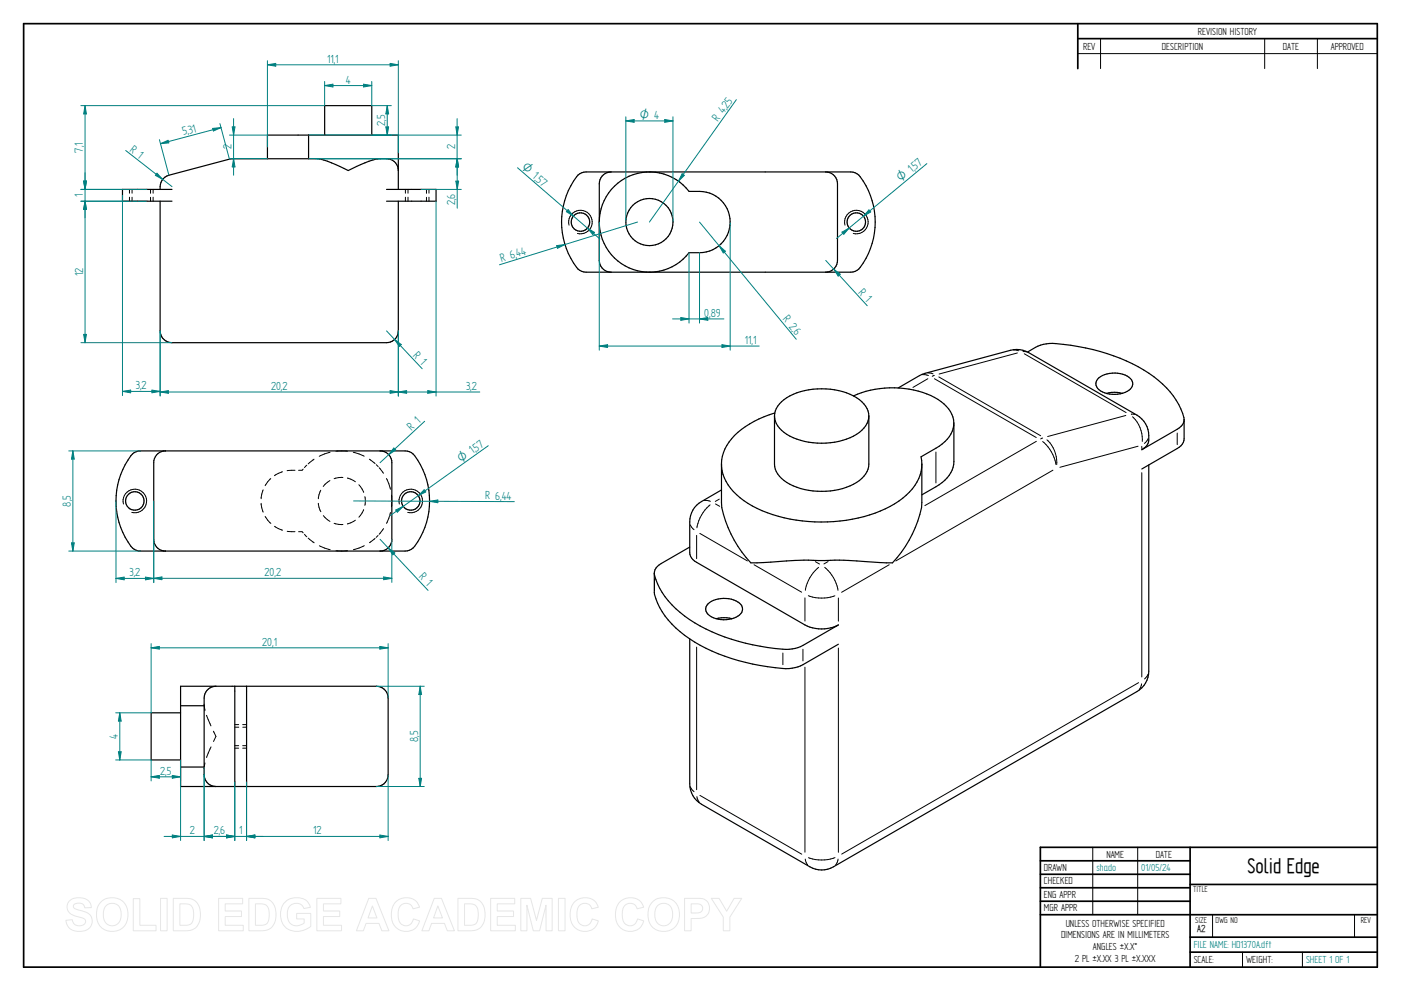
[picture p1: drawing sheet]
<svg xmlns="http://www.w3.org/2000/svg" width="594mm" height="420mm" viewBox="0 0 594 420" stroke-linecap="round" stroke-linejoin="round" font-family="sans-serif">
<g fill="none" stroke="#000" stroke-width=".72">
<path d="M10 10h574v400h-574zM457 10v19.1M457 16.4h127M504.6 359.2v50.8M584 359.2h-142.9v50.8M441.1 365h63.5M441.1 370.7h63.5M441.1 376.4h63.5M504.6 375h79.4M441.1 382.1h63.5M441.1 387.8h142.9M504.6 397.3h79.4"/>
<path d="M504.6 403.7h79.4"/>
</g>
<g fill="none" stroke="#000" stroke-width=".42">
<path d="M466.7 16.4v12.7M536.3 16.4v12.7M558.6 16.4v12.7M457 22.7h127M54.9 80.3v1.6M54.9 83.6v1.7M56 80.3v1.6M56 83.6v1.7M63.8 80.3v1.7M63.8 83.7v1.6M64.9 80.3v1.6M64.9 83.6v1.7"/>
<path d="M171.9 80.3v1.6M171.9 83.6v1.7M173 80.3v1.6M173 83.6v1.7M180.8 80.3v1.7M180.8 83.7v1.6M181.9 80.3v1.6M181.9 83.6v1.7M241.3 95.5a5 5 0 0 1 4.3-6.3 5 5 0 0 1 5.5 5.3 5 5 0 0 1-6.3 4.5M358.3 95.5a5 5 0 0 1 4.4-6.3 5 5 0 0 1 5.4 5.4 5 5 0 0 1-6.3 4.4M391.2 158.8l2.5 .4M393.4 158.1l2.2 .4"/>
<path d="M396.2 159.2l-.9 .4M398.1 159.8l43.2 24.9M429.7 148.3l2.2 .4M431.4 149.6l-33.2 9M433.8 149.1l1.5 .1M434.3 150l43.2 24.9M393.4 160.6l-6.3 3.7M396.2 160.6l43.2 24.9M477.4 176.1l-33.2 9M479.7 175.6l1.6 .1M480.2 176.7a13.1 13.1 0 0 1 4.2 10.5M125.1 199.4l-3.4 .2"/>
<path d="M128.6 198.9l-.5 .5h-1.5M130.1 197.2l-1 1M133.2 194.7l-2.5 2M139.9 191.8l-4.5 1.7M142.4 191.3h5M149.8 191.8l4.6 1.6M156.6 194.7l2.4 1.9M159.5 197l.9 .8M160.8 198.3l1.8 2.4M396.9 191.6v13.2M439.5 187.1l-47.3 27.3M442.1 185.7l-.8 .4"/>
<path d="M442.1 187.2a16.2 16.2 0 0 1 5.7 9.7M443.9 186.5a13 13 0 0 1 4.2 10.5M446.5 199.3l-66.6 38.5M482.6 189.2l-33.2 8.9M484.2 189.2v1M486.8 186l-1.5 2M499.2 183.6v4.9M52.4 213.7a5 5 0 0 1 4.4-6.2 5 5 0 0 1 5.4 5.4 5 5 0 0 1-6.3 4.4M110.7 213.4l.9 3.7M111.6 207.7l-.9 3.8M112.4 218.9l2.4 3M114.8 202.9l-2.4 3"/>
<path d="M119.8 200l-3.4 1.7M135 213.4l.2 1.6 .9 2M136 207.9l-1 3.6M137.1 218.6l2.8 2.5M139.9 203.8l-2.8 2.4M145.4 202.4l-3.7 .5M147.3 202.7l3.4 1.6M152.2 205.5l2 3.2M154.2 216.1l-2 3.2M154.7 210.6v3.6M163.9 202.9l1.7 4.5M165.6 217.3l-1.7 4.6"/>
<path d="M166 209.9v4.9M169.3 213.7a5 5 0 0 1 4.4-6.3 5 5 0 0 1 5.5 5.4 5 5 0 0 1-6.3 4.5M298.7 212.2l2.5 .4M301.1 214a16.5 16.5 0 0 0-5.6 9.8M303.4 213.7l1.8 1M305 211.6l-1.7 1M484.2 200.4v86.6M116.4 223.1l3.4 1.7M121.8 225.3l3.3 .1M126.6 225.4h1.5l.5 .5M129.1 226.5l1 1.1M130.7 228.1l2.5 2"/>
<path d="M135.4 231.4l4.6 1.6M141.7 221.9l3.7 .5M142.5 233.5h4.9M150.7 220.6l-3.4 1.5M154.5 231.4l-4.6 1.6M159 228.3l-2.3 1.8M160.3 227l-.8 .8M162.6 224.1l-1.8 2.4M292.7 222.5l1.6 2.1M295.4 227v9.9M296.7 226.1l20.2 11.7M319.7 239.4l20.2 11.7"/>
<path d="M345.7 238.1l1.8 1M351.1 238.1l-1.7 1M377.1 239.4l-20.2 11.7M277.5 245.5v4.9M341.3 253.5v9.8M342.8 252.6a16.4 16.4 0 0 0 11.2 0M347.1 240.5a16 16 0 0 0-5.6 9.8M349.7 240.5a16 16 0 0 1 5.6 9.8M355.5 253.5v9.9M295.4 274.4v60.4M332 276.9v4.9M340.5 275.3v4.9"/>
<path d="M355.5 274.7v86.7M86.6 298.5l.3 2.4M341.3 282.9v78.4M482.8 289.4l-125.9 72.7M484.1 289.9l-1 2.4M486.8 285.8l-1.5 2.1M86.9 300.9h.1M87.6 303.3l1.8 4.5M89.5 316.7l-1.9 4.4M90.5 310l1.1 2.2-1.1 2.2M99.6 316.1h1.6M99.6 307.2h1.6"/>
<path d="M99.6 317.2h1.6M99.6 308.3h1.7M102.9 316.1h1.7M102.9 307.2h1.7M102.9 317.2h1.7M102.9 308.3h1.7M86.9 323.5l-.3 2.4M292.7 333.6l1.6 2.1M295.5 337.7l1 2.4M296.8 337.2l43.2 25M463.4 359.2v28.6M482.4 359.2v28.6"/>
<path d="M341.5 364.2l.9 2.4M354.1 363.6a16.4 16.4 0 0 1-11.3 0M355.4 364.2l-1 2.4M514.2 387.9v9.4M574.4 387.9v9.4M526.9 403.7v6.3M552.3 403.7v6.3"/>
</g>
<g fill="none" stroke="#000" stroke-width=".51">
<path d="M130.8 57.3v10M137.7 57.3v-12.5h19.9v12.5M113.4 67.3v-10h55.5v23M168.9 72.3a4.9 4.9 0 0 0-5-5 23 23 0 0 0-12.7 3.3l-3.5 1.7a34.9 34.9 0 0 0-13.7-5h-35.4l-27 7a5.3 5.3 0 0 0-3.7 6M245.1 74.2a5.2 5.2 0 0 1 3.4-1.3h112.3a6 6 0 0 1 5.2 3.9 32.1 32.1 0 0 1-1.9 37.3 5 5 0 0 1-3.3 1.3h-112.3a6 6 0 0 1-5.3-3.9 32.1 32.1 0 0 1 1.9-37.3zM259.1 72.9a5 5 0 0 0-5 5v32.5a5 5 0 0 0 5 5M260.6 79a21.2 21.2 0 0 1 31.6 2.2 16.6 16.6 0 0 1 12.6 2.8 13 13 0 0 1 4.1 14.4 13 13 0 0 1-12.3 8.7h-4.4a21.2 21.2 0 0 1-31 2.9 21.2 21.2 0 0 1-.6-31zM350.1 72.9a5 5 0 0 1 5 5v32.5a5 5 0 0 1-5 5M67.9 85.3v55a5 5 0 0 0 5 5h91a5 5 0 0 0 5-5v-55M72.9 80.3h-21v5h21M163.9 80.3h21v5h-21M435.7 149.3a17.7 17.7 0 0 1 15.1-3.3 78.9 78.9 0 0 1 40.4 15.3 29.7 29.7 0 0 1 10.9 16.5"/>
<path d="M328.4 176.4a11.2 11.2 0 0 0 8 9.2 30.8 30.8 0 0 0 28-2.3l1.9-1.8a7.9 7.9 0 0 0 2.1-5.1M328.5 175.1a35 35 0 0 0-20.3 13.8 15.9 15.9 0 0 0 4.1 20.8 51.6 51.6 0 0 0 30.6 11.4 61.8 61.8 0 0 0 38.2-8.6 20 20 0 0 0 9.8-15.7M361.9 167.9a10.7 10.7 0 0 1 6.5 8.5M361.9 167.9a30.6 30.6 0 0 0-29.4 1.5l-2 1.8a7.9 7.9 0 0 0-2.1 5.2M361.9 167.9a40.7 40.7 0 0 1 35.8 1.4 11.7 11.7 0 0 1 6.5 12.3 14.4 14.4 0 0 1-7.3 8.4l-6.3 3.7 .3 3.1M368.4 176.4v20.4a11.2 11.2 0 0 1-7.9 9.2 30.7 30.7 0 0 1-28-2.2l-2-1.9a7.9 7.9 0 0 1-2.1-5.1v-20.4M380.8 164.5l9.1-5.2 2.4-1 36.2-9.8a10.3 10.3 0 0 1 7.7 1l45.9 26.5a10.3 10.3 0 0 1 4.3 12.8l-2.2 1.9 15-8.7 1.6-1.2a3.8 3.8 0 0 0 1.3-3M404.5 179.5v16.2a13 13 0 0 1-7.6 10.7l-6 3.4M466 160.2a11 11 0 0 1 13.8 .9 3.4 3.4 0 0 1-1.9 4.8 11.5 11.5 0 0 1-12.5-1.3l-.4-.6a3.1 3.1 0 0 1 1-3.8zM469.1 166.8l3.4-.5 3.4 .5M502.1 177.9l-.1 8.9-1.2 2.2-16.6 9.8M56.2 192.5a5 5 0 0 1 3.4-1.3h112.2a5.8 5.8 0 0 1 5.3 3.9 32.1 32.1 0 0 1-1.9 37.2 5 5 0 0 1-3.4 1.3h-112.2a5.9 5.9 0 0 1-5.3-3.9 32 32 0 0 1 1.9-37.2z"/>
<path d="M70.2 191.2a4.9 4.9 0 0 0-5 5v32.4a4.9 4.9 0 0 0 5 5M161.2 191.2a4.9 4.9 0 0 1 5 5v32.4a4.9 4.9 0 0 1-5 5M305.9 196.8v16.3a45 45 0 0 0 8.7 21l3.8 4.5h2.6a338.9 338.9 0 0 1 45.8-.5l11.7 .5a49.9 49.9 0 0 0 12.3-23.4l.1-18.4M487.1 197.1v87.5a10 10 0 0 1-5 8.6l-128.7 74.3a10 10 0 0 1-10 0l-45.9-26.5a9.9 9.9 0 0 1-5-8.7v-61.4M305.9 207.7l-8.4 4.9a9.8 9.8 0 0 0-5 8.7v13.1l.3 1.4 1 1.4 1.6 1.2 45.9 26.6a15.7 15.7 0 0 0 14.2 0l-15 8.6a17.9 17.9 0 0 1-11.8 1.4 78.1 78.1 0 0 1-40.3-15.4 29.5 29.5 0 0 1-11-16.5 4.9 4.9 0 0 1 3-4.2l12.1-7M277.4 243v8.2a31.9 31.9 0 0 0 15 19.6 84.5 84.5 0 0 0 42.2 12.7l4.9-1.2 16-9.2M300.2 256a11.1 11.1 0 0 1 13.9 .3 3.4 3.4 0 0 1-2 5.4 11.5 11.5 0 0 1-11.9-1.3l-.4-.6a2.86 2.86 0 0 1 .4-3.8zM310.4 262.3l-3.4-.4-3.3 .4M76.6 299.2h10M91.6 291a5 5 0 0 0-5 5v32.5a5 5 0 0 0 5 5M99.6 291v42.5M104.6 291v42.5"/>
<path d="M76.6 302.2h-12.5v20h12.5M76.6 325.2h10M91.6 333.5h-15v-42.5h83a5 5 0 0 1 5 5v32.5a5 5 0 0 1-5 5h-60M91.6 333.5h8"/>
<circle cx="246.1" cy="94.1" r="3.9"/>
<circle cx="275.4" cy="94.2" r="10"/>
<circle cx="363.1" cy="94.2" r="3.9"/>
<circle cx="57.2" cy="212.4" r="3.9"/>
<circle cx="174.2" cy="212.4" r="3.9"/>
</g>
<path d="M163.9 140.3l15.1 16M167.3 143.9l2.9 2.2-.9 .8z" fill="none" stroke="#008080" stroke-width=".42"/>
<path d="M167.3 143.9l2.9 2.2-.9 .8z" fill="#008080"/>
<path d="M157.6 57.3h8.3M157.6 44.8h8.3M163.6 53.8h1.2l-.6 3.5z" fill="none" stroke="#008080" stroke-width=".42"/>
<path d="M163.6 53.8h1.2l-.6 3.5z" fill="#008080"/>
<path d="M164.2 44.8l.6 3.5h-1.2z" fill="none" stroke="#008080" stroke-width=".42"/>
<path d="M164.2 44.8l.6 3.5h-1.2z" fill="#008080"/>
<path d="M97.3 57.3h16.1M98.5 53.8h1.1l-.5 3.5zM164.2 44.8v12.5M97.3 67.3h16.1" fill="none" stroke="#008080" stroke-width=".42"/>
<path d="M98.5 53.8h1.1l-.5 3.5z" fill="#008080"/>
<path d="M99.1 67.3l.5 3.5h-1.1z" fill="none" stroke="#008080" stroke-width=".42"/>
<path d="M99.1 67.3l.5 3.5h-1.1z" fill="#008080"/>
<path d="M137.7 36.3l3.5-.6v1.2zM137.7 34.5v10.3M157.6 34.5v10.3M99.1 50.3v24" fill="none" stroke="#008080" stroke-width=".42"/>
<path d="M137.7 36.3l3.5-.6v1.2z" fill="#008080"/>
<path d="M154.2 35.7l3.4 .6-3.4 .6z" fill="none" stroke="#008080" stroke-width=".42"/>
<path d="M154.2 35.7l3.4 .6-3.4 .6z" fill="#008080"/>
<path d="M113.4 27.5l3.5-.6v1.2zM113.4 25.7v36.6M137.7 36.3h19.9M168.9 25.7v39.1" fill="none" stroke="#008080" stroke-width=".42"/>
<path d="M113.4 27.5l3.5-.6v1.2z" fill="#008080"/>
<path d="M165.4 26.9l3.5 .6-3.5 .6z" fill="none" stroke="#008080" stroke-width=".42"/>
<path d="M165.4 26.9l3.5 .6-3.5 .6z" fill="#008080"/>
<path d="M113.4 27.5h55.5M67.9 140.3v27.6M168.9 140.3v27.6M165.4 165.6l3.5 .6-3.5 .6z" fill="none" stroke="#008080" stroke-width=".42"/>
<path d="M165.4 165.6l3.5 .6-3.5 .6z" fill="#008080"/>
<path d="M67.9 166.2l3.5-.6v1.2z" fill="none" stroke="#008080" stroke-width=".42"/>
<path d="M67.9 166.2l3.5-.6v1.2z" fill="#008080"/>
<path d="M184.9 85.3v82.6M168.9 140.3v27.6M67.9 166.2h101M168.9 166.2l3.5-.6v1.2z" fill="none" stroke="#008080" stroke-width=".42"/>
<path d="M168.9 166.2l3.5-.6v1.2z" fill="#008080"/>
<path d="M181.4 165.6l3.5 .6-3.5 .6z" fill="none" stroke="#008080" stroke-width=".42"/>
<path d="M181.4 165.6l3.5 .6-3.5 .6z" fill="#008080"/>
<path d="M35.5 76.8h1.2l-.6 3.5zM34.3 80.3h17.6M34.3 85.3h17.6M168.9 166.2h34.5" fill="none" stroke="#008080" stroke-width=".42"/>
<path d="M35.5 76.8h1.2l-.6 3.5z" fill="#008080"/>
<path d="M36.1 85.3l.6 3.5h-1.2z" fill="none" stroke="#008080" stroke-width=".42"/>
<path d="M36.1 85.3l.6 3.5h-1.2z" fill="#008080"/>
<path d="M67.6 59.2l4 15.1M93.3 52.4l4 15.1M36.1 73.3v19M68.1 60.9l3.2-1.4 .3 1.1z" fill="none" stroke="#008080" stroke-width=".42"/>
<path d="M68.1 60.9l3.2-1.4 .3 1.1z" fill="#008080"/>
<path d="M90.2 54.4l3.5-.3-3.2 1.4z" fill="none" stroke="#008080" stroke-width=".42"/>
<path d="M90.2 54.4l3.5-.3-3.2 1.4z" fill="#008080"/>
<path d="M93.7 54.1l-25.6 6.8M53.3 63.8l19.6 15.3M66.6 73.4l2.4 2.7-3.1-1.8z" fill="none" stroke="#008080" stroke-width=".42"/>
<path d="M66.6 73.4l2.4 2.7-3.1-1.8z" fill="#008080"/>
<path d="M130.8 57.3h64.8M130.8 67.3h64.8M193.8 67.3l.6 3.5h-1.1z" fill="none" stroke="#008080" stroke-width=".42"/>
<path d="M193.8 67.3l.6 3.5h-1.1z" fill="#008080"/>
<path d="M193.3 53.8h1.1l-.6 3.5z" fill="none" stroke="#008080" stroke-width=".42"/>
<path d="M193.3 53.8h1.1l-.6 3.5z" fill="#008080"/>
<path d="M193.8 50.3v24M34.3 85.3h28M36.1 85.3l.6 3.5h-1.2zM34.3 145.3h38.6" fill="none" stroke="#008080" stroke-width=".42"/>
<path d="M36.1 85.3l.6 3.5h-1.2z" fill="#008080"/>
<path d="M35.5 141.8h1.2l-.6 3.5z" fill="none" stroke="#008080" stroke-width=".42"/>
<path d="M35.5 141.8h1.2l-.6 3.5z" fill="#008080"/>
<path d="M34.3 44.8h103.4M36.1 44.8l.6 3.5h-1.2zM34.3 80.3h28M36.1 85.3v60" fill="none" stroke="#008080" stroke-width=".42"/>
<path d="M36.1 44.8l.6 3.5h-1.2z" fill="#008080"/>
<path d="M35.5 76.8h1.2l-.6 3.5z" fill="none" stroke="#008080" stroke-width=".42"/>
<path d="M35.5 76.8h1.2l-.6 3.5z" fill="#008080"/>
<path d="M36.1 44.8v35.5M134 67.3h61.6M193.9 67.3l.6 3.5h-1.2zM178.6 80.3h17" fill="none" stroke="#008080" stroke-width=".42"/>
<path d="M193.9 67.3l.6 3.5h-1.2z" fill="#008080"/>
<path d="M193.3 76.8h1.2l-.6 3.5z" fill="none" stroke="#008080" stroke-width=".42"/>
<path d="M193.3 76.8h1.2l-.6 3.5z" fill="#008080"/>
<path d="M193.9 67.3v21M51.9 82.8v84.9M67.9 140.3v27.4M64.4 165.4l3.5 .5-3.5 .6z" fill="none" stroke="#008080" stroke-width=".42"/>
<path d="M64.4 165.4l3.5 .5-3.5 .6z" fill="#008080"/>
<path d="M51.9 165.9l3.5-.5v1.1z" fill="none" stroke="#008080" stroke-width=".42"/>
<path d="M51.9 165.9l3.5-.5v1.1z" fill="#008080"/>
<path d="M51.9 165.9h16M161.2 228.6l20.3 21.7M164.6 232.3l2.8 2.1-.8 .8z" fill="none" stroke="#008080" stroke-width=".42"/>
<path d="M164.6 232.3l2.8 2.1-.8 .8z" fill="#008080"/>
<path d="M149.9 212.4l68.2 .3M182.2 212.6l3.5-.6v1.1z" fill="none" stroke="#008080" stroke-width=".42"/>
<path d="M182.2 212.6l3.5-.6v1.1z" fill="#008080"/>
<path d="M207 189l-41.7 29.7M167.8 216.2l3.2-1.5-2.5 2.5z" fill="none" stroke="#008080" stroke-width=".42"/>
<path d="M167.8 216.2l3.2-1.5-2.5 2.5z" fill="#008080"/>
<path d="M177.4 210.1l2.5-2.5 .6 1z" fill="none" stroke="#008080" stroke-width=".42"/>
<path d="M179.9 207.6l.6 1-3.1 1.5z" fill="#008080"/>
<path d="M65.2 228.6v18.3M166.2 228.6v18.3M65.2 245.2l3.5-.6v1.2z" fill="none" stroke="#008080" stroke-width=".42"/>
<path d="M65.2 245.2l3.5-.6v1.2z" fill="#008080"/>
<path d="M162.7 244.6l3.5 .6-3.5 .6z" fill="none" stroke="#008080" stroke-width=".42"/>
<path d="M162.7 244.6l3.5 .6-3.5 .6z" fill="#008080"/>
<path d="M29.2 191.2h30.4M30.9 191.2l.6 3.4h-1.2zM29.2 233.6h30.4M65.2 245.2h101" fill="none" stroke="#008080" stroke-width=".42"/>
<path d="M30.9 191.2l.6 3.4h-1.2z" fill="#008080"/>
<path d="M30.3 230.2h1.2l-.6 3.4z" fill="none" stroke="#008080" stroke-width=".42"/>
<path d="M30.3 230.2h1.2l-.6 3.4z" fill="#008080"/>
<path d="M30.9 191.2v42.4M49.2 212.4v34.6M65.2 212.4v34.6M61.7 244.7l3.5 .5-3.5 .6z" fill="none" stroke="#008080" stroke-width=".42"/>
<path d="M61.7 244.7l3.5 .5-3.5 .6z" fill="#008080"/>
<path d="M49.2 245.2l3.5-.5v1.1z" fill="none" stroke="#008080" stroke-width=".42"/>
<path d="M49.2 245.2l3.5-.5v1.1z" fill="#008080"/>
<path d="M49.2 245.2h16M49.1 302.2h15M50.8 302.2l.6 3.5h-1.2zM49.1 322.2h15" fill="none" stroke="#008080" stroke-width=".42"/>
<path d="M50.8 302.2l.6 3.5h-1.2z" fill="#008080"/>
<path d="M50.2 318.7h1.2l-.6 3.5z" fill="none" stroke="#008080" stroke-width=".42"/>
<path d="M50.2 318.7h1.2l-.6 3.5z" fill="#008080"/>
<path d="M50.8 302.2v20M64.1 329.4l3.5-.6v1.1zM64.1 322.2v8.9M76.6 322.2v8.9" fill="none" stroke="#008080" stroke-width=".42"/>
<path d="M64.1 329.4l3.5-.6v1.1z" fill="#008080"/>
<path d="M73.1 328.8l3.5 .6-3.5 .5z" fill="none" stroke="#008080" stroke-width=".42"/>
<path d="M73.1 328.8l3.5 .6-3.5 .5z" fill="#008080"/>
<path d="M64.1 329.4h12.5M76.6 325.2v31.2M86.6 325.2v31.2M86.6 354.6l3.5-.6v1.2z" fill="none" stroke="#008080" stroke-width=".42"/>
<path d="M86.6 354.6l3.5-.6v1.2z" fill="#008080"/>
<path d="M73.1 354l3.5 .6-3.5 .6z" fill="none" stroke="#008080" stroke-width=".42"/>
<path d="M73.1 354l3.5 .6-3.5 .6z" fill="#008080"/>
<path d="M86.6 328.5v27.9M99.6 331.5v24.9M69.6 354.6h24M96.1 354l3.5 .6-3.5 .6z" fill="none" stroke="#008080" stroke-width=".42"/>
<path d="M96.1 354l3.5 .6-3.5 .6z" fill="#008080"/>
<path d="M86.6 354.6l3.5-.6v1.2z" fill="none" stroke="#008080" stroke-width=".42"/>
<path d="M86.6 354.6l3.5-.6v1.2z" fill="#008080"/>
<path d="M99.6 333.5v22.9M104.6 333.5v22.9M86.6 354.6h13M104.6 354.6l3.5-.6v1.2z" fill="none" stroke="#008080" stroke-width=".42"/>
<path d="M104.6 354.6l3.5-.6v1.2z" fill="#008080"/>
<path d="M96.1 354l3.5 .6-3.5 .6z" fill="none" stroke="#008080" stroke-width=".42"/>
<path d="M96.1 354l3.5 .6-3.5 .6z" fill="#008080"/>
<path d="M104.6 331.5v24.9M164.6 328.5v27.9M92.6 354.6h19M104.6 354.6l3.5-.6v1.2z" fill="none" stroke="#008080" stroke-width=".42"/>
<path d="M104.6 354.6l3.5-.6v1.2z" fill="#008080"/>
<path d="M161.1 354l3.5 .6-3.5 .6z" fill="none" stroke="#008080" stroke-width=".42"/>
<path d="M161.1 354l3.5 .6-3.5 .6z" fill="#008080"/>
<path d="M159.6 291h20.3M178.2 291l.6 3.5h-1.2zM159.6 333.5h20.3M104.6 354.6h60" fill="none" stroke="#008080" stroke-width=".42"/>
<path d="M178.2 291l.6 3.5h-1.2z" fill="#008080"/>
<path d="M177.6 330h1.2l-.6 3.5z" fill="none" stroke="#008080" stroke-width=".42"/>
<path d="M177.6 330h1.2l-.6 3.5z" fill="#008080"/>
<path d="M64.1 274.7l3.5-.6v1.1zM64.1 272.9v29.3M164.6 272.9v23.1M178.2 291v42.5" fill="none" stroke="#008080" stroke-width=".42"/>
<path d="M64.1 274.7l3.5-.6v1.1z" fill="#008080"/>
<path d="M161.1 274.1l3.5 .6-3.5 .5z" fill="none" stroke="#008080" stroke-width=".42"/>
<path d="M161.1 274.1l3.5 .6-3.5 .5z" fill="#008080"/>
<path d="M296.6 94.1l41 49.7M304.9 104.2l2.7 2.3-.9 .7zM64.1 274.7h100.5" fill="none" stroke="#008080" stroke-width=".42"/>
<path d="M304.9 104.2l2.7 2.3-.9 .7z" fill="#008080"/>
<path d="M312.2 42.2l-36.8 51.9M289.3 73.7l.9 .6-2.5 2.5z" fill="none" stroke="#008080" stroke-width=".42"/>
<path d="M289.3 73.7l.9 .6-2.5 2.5z" fill="#008080"/>
<path d="M265.4 49.5v44.6M281.9 50.7l3.5 .6-3.5 .6zM285.4 49.5v44.6" fill="none" stroke="#008080" stroke-width=".42"/>
<path d="M281.9 50.7l3.5 .6-3.5 .6z" fill="#008080"/>
<path d="M265.4 51.3l3.5-.6v1.2z" fill="none" stroke="#008080" stroke-width=".42"/>
<path d="M265.4 51.3l3.5-.6v1.2z" fill="#008080"/>
<path d="M265.4 51.3h20M270.3 94.1l-58.5 18.2M236 104.1l3.6-.4-3.2 1.6z" fill="none" stroke="#008080" stroke-width=".42"/>
<path d="M236 104.1l3.6-.4-3.2 1.6z" fill="#008080"/>
<path d="M219.4 71.1l35 30.2M249.1 96.7l3 1.9-.7 .8z" fill="none" stroke="#008080" stroke-width=".42"/>
<path d="M249.1 96.7l3 1.9-.7 .8z" fill="#008080"/>
<path d="M240.9 88.9l2.3 2.7-3-1.9z" fill="none" stroke="#008080" stroke-width=".42"/>
<path d="M240.9 88.9l2.3 2.7-3-1.9z" fill="#008080"/>
<path d="M393 69.4l-38.3 31.7M357 98.4l3.1-1.8-2.3 2.7z" fill="none" stroke="#008080" stroke-width=".42"/>
<path d="M357 98.4l3.1-1.8-2.3 2.7z" fill="#008080"/>
<path d="M368.5 89l.7 .9-3.1 1.8z" fill="none" stroke="#008080" stroke-width=".42"/>
<path d="M368.5 89l.7 .9-3.1 1.8z" fill="#008080"/>
<path d="M180.1 178.6l-18.9 17.6M167 189.9l.8 .9-3 1.9z" fill="none" stroke="#008080" stroke-width=".42"/>
<path d="M167 189.9l.8 .9-3 1.9z" fill="#008080"/>
<path d="M350.1 110.4l17.6 19.2M353.5 114.1l2.8 2.2-.9 .8z" fill="none" stroke="#008080" stroke-width=".42"/>
<path d="M353.5 114.1l2.8 2.2-.9 .8z" fill="#008080"/>
<path d="M292.2 107.1v29.9M296.6 107.1v29.9M296.6 135.2l3.5-.6v1.2z" fill="none" stroke="#008080" stroke-width=".42"/>
<path d="M296.6 135.2l3.5-.6v1.2z" fill="#008080"/>
<path d="M288.7 134.6l3.5 .6-3.5 .6z" fill="none" stroke="#008080" stroke-width=".42"/>
<path d="M288.7 134.6l3.5 .6-3.5 .6z" fill="#008080"/>
<path d="M254.1 94.1v54.4M309.6 94.1v54.4M285.2 135.2h21.8M254.1 146.7l3.5-.6v1.2z" fill="none" stroke="#008080" stroke-width=".42"/>
<path d="M254.1 146.7l3.5-.6v1.2z" fill="#008080"/>
<path d="M306.1 146.1l3.5 .6-3.5 .6z" fill="none" stroke="#008080" stroke-width=".42"/>
<path d="M306.1 146.1l3.5 .6-3.5 .6z" fill="#008080"/>
<path d="M254.1 146.7h67.8" fill="none" stroke="#008080" stroke-width=".42"/>
<g fill="none" stroke="#e6e6e6" stroke-width=".42">
<path d="M29.6 381.8a6.5 6.5 0 0 1 8.5 .8l.6 2.2-2.8 .1a2.7 2.7 0 0 0-2.1-2 2.7 2.7 0 0 0-2.7 1.1 1.87 1.87 0 0 0 2.2 1.8l1.4 .4a4.4 4.4 0 0 1 4 6.2 6.4 6.4 0 0 1-9.1 1.3l-1.2-1.8-.5-1.7 2.7-.3a2.94 2.94 0 0 0 2.6 2.6 2.94 2.94 0 0 0 3.1-1.9 2.67 2.67 0 0 0-2.9-1.8 4.9 4.9 0 0 1-5-4.3l.4-1.6zM43.1 382.1a6.9 6.9 0 0 1 8.2-.5 6.9 6.9 0 0 1 2.8 7.7 6.7 6.7 0 0 1-8 5.5 6.7 6.7 0 0 1-5.1-8.3 6.4 6.4 0 0 1 2.1-4.4zM44.8 384.2a3.9 3.9 0 0 1 4.6-.8 3.9 3.9 0 0 1 2 4.3 3.8 3.8 0 0 1-1.9 4.3 3.8 3.8 0 0 1-4.6-.7 6.6 6.6 0 0 1-.1-7.1zM56.5 381h2.8v11.3h6.9v2.3h-9.7zM68.1 380.9h2.8v13.7h-2.8zM73.5 380.9h5a5.9 5.9 0 0 1 6.5 7 5.9 5.9 0 0 1-6.3 6.7h-5.2zM76.3 383.2h1.8a3.4 3.4 0 0 1 4 3.9v1.2a3.2 3.2 0 0 1-3.8 4h-2zM92.7 380.9h10.2v2.3h-7.4v3h6.9v2.4h-6.9v3.7h7.7v2.3h-10.5zM105.5 380.9h5.1a5.9 5.9 0 0 1 6.4 7 5.9 5.9 0 0 1-6.3 6.7h-5.2zM108.3 383.2h1.9a3.4 3.4 0 0 1 4 3.9v1.2a3.2 3.2 0 0 1-3.8 4h-2.1zM120.9 382.4a7.3 7.3 0 0 1 9.7 .1l1 2.2-2.7 .5a3.7 3.7 0 0 0-4.6-2 3.7 3.7 0 0 0-2.5 4.4 4.2 4.2 0 0 0 2.2 4.5 4.2 4.2 0 0 0 5-.8v-1.7h-3.2v-2.3h6v5.4a8.1 8.1 0 0 1-11.8-.8 8.3 8.3 0 0 1 .9-9.5zM134.4 380.9h10.2v2.3h-7.4v3h6.9v2.4h-6.9v3.7h7.6v2.3h-10.4z"/>
<path d="M156.4 380.9h3l5.5 13.7h-3l-1.2-3.1h-5.5l-1.1 3.1h-3zM157.9 384.1l1.9 5.1h-3.7zM167.7 382.5a6 6 0 0 1 10.2 2.1l-2.8 .7a3.2 3.2 0 0 0-3.9-2.2 3.2 3.2 0 0 0-2.4 3.8 4.6 4.6 0 0 0 2.5 5.5 3.2 3.2 0 0 0 4-2.8l2.6 .8a6.1 6.1 0 0 1-7.2 4.3 6.1 6.1 0 0 1-4.8-6.8 7.7 7.7 0 0 1 1.8-5.4zM184.1 380.9h3.1l5.5 13.7h-3l-1.2-3.1h-5.5l-1.1 3.1h-3zM185.7 384.1l1.9 5.1h-3.8zM194.2 380.9h5a5.9 5.9 0 0 1 6.5 7 5.9 5.9 0 0 1-6.3 6.7h-5.2zM197 383.2h1.8a3.4 3.4 0 0 1 4 3.9v1.2a3.2 3.2 0 0 1-3.8 4h-2zM208.1 380.9h10.2v2.3h-7.4v3h6.9v2.4h-6.9v3.7h7.6v2.3h-10.4zM220.8 380.9h4.2l2.5 9.3 2.4-9.3h4.2v13.7h-2.5l-.1-10.8-2.7 10.8h-2.7l-2.7-10.8v10.8h-2.6zM236.8 380.9h2.8v13.7h-2.8zM243.5 382.5a6 6 0 0 1 10.2 2.1l-2.8 .7a3.2 3.2 0 0 0-3.8-2.2 3.2 3.2 0 0 0-2.4 3.8 4.6 4.6 0 0 0 2.4 5.5 3.2 3.2 0 0 0 4-2.8l2.6 .8a6.1 6.1 0 0 1-7.2 4.3 6.1 6.1 0 0 1-4.7-6.8 7.7 7.7 0 0 1 1.7-5.4zM262.7 382.5a6 6 0 0 1 10.2 2.1l-2.7 .7a3.2 3.2 0 0 0-3.9-2.2 3.2 3.2 0 0 0-2.4 3.8 4.6 4.6 0 0 0 2.4 5.5 3.2 3.2 0 0 0 4-2.8l2.7 .8a6.1 6.1 0 0 1-7.2 4.3 6.1 6.1 0 0 1-4.8-6.8 7.7 7.7 0 0 1 1.7-5.4z"/>
<path d="M277 382.1a6.9 6.9 0 0 1 8.2-.5 6.9 6.9 0 0 1 2.8 7.7 6.7 6.7 0 0 1-8.1 5.5 6.7 6.7 0 0 1-5.1-8.3 6.4 6.4 0 0 1 2.2-4.4zM278.7 384.2a3.9 3.9 0 0 1 4.6-.8 3.9 3.9 0 0 1 1.9 4.3 3.8 3.8 0 0 1-1.8 4.3 3.8 3.8 0 0 1-4.7-.7 6.6 6.6 0 0 1 0-7.1zM290.3 380.9h5.2a4.4 4.4 0 0 1 5.4 4.3 4.4 4.4 0 0 1-5.4 4.2h-2.4v5.2h-2.8zM293.1 383.2h1.8a2.1 2.1 0 0 1 2.6 .6 2.1 2.1 0 0 1 0 2.6 3.4 3.4 0 0 1-2.9 .7h-1.5zM301.6 380.9h3.3l3.2 5.4 3.2-5.4h3.2l-5 7.9v5.8h-2.8v-5.8z"/>
</g>
<text font-size="10.1" x="529" y="370.2">Solid Edge</text>
<g font-size="5.6" fill="#008080">
<text x="138.7" y="26.6">11,1</text>
<text x="146.6" y="35.4">4</text>
<text x="308.4" y="46.1" transform="rotate(-55 308.4 46.1)">25</text>
<text x="163.3" y="53.4" transform="rotate(-90 163.3 53.4)">2,5</text>
<text x="304.5" y="51.7" transform="rotate(-55 304.5 51.7)">R 4,</text>
<text x="77.8" y="57.4" transform="rotate(-15 77.8 57.4)">5,</text>
<text x="80.3" y="56.7" transform="rotate(-15 80.3 56.7)">31</text>
<text x="35.2" y="64.7" transform="rotate(-90 35.2 64.7)">7,1</text>
<text x="54.8" y="63.8" transform="rotate(38 54.8 63.8)">R 1</text>
<text x="98.2" y="63.4" transform="rotate(-90 98.2 63.4)">2</text>
<text x="193" y="63.4" transform="rotate(-90 193 63.4)">2</text>
<text x="227.1" y="76.5" transform="rotate(41 227.1 76.5)">57</text>
<text x="388.3" y="72.2" transform="rotate(-40 388.3 72.2)">57</text>
<text x="35.2" y="83.5" transform="rotate(-90 35.2 83.5)">1</text>
<text x="193" y="87" transform="rotate(-90 193 87)">2,6</text>
<text x="212.7" y="111.1" transform="rotate(-17 212.7 111.1)">R 6,</text>
<text x="219.4" y="109.1" transform="rotate(-17 219.4 109.1)">44</text>
<text x="35.2" y="117.1" transform="rotate(-90 35.2 117.1)">12</text>
<text x="363.8" y="124" transform="rotate(47 363.8 124)">R 1</text>
<text x="298.7" y="134.3">0,89</text>
<text x="331.8" y="135.3" transform="rotate(50 331.8 135.3)">R 2,</text>
<text x="336.2" y="140.7" transform="rotate(50 336.2 140.7)">6</text>
<text x="315.8" y="145.8">11,1</text>
<text x="175" y="150.7" transform="rotate(47 175 150.7)">R 1</text>
<text x="57.6" y="165.1">3,2</text>
<text x="114.9" y="165.3">20,2</text>
<text x="197.6" y="165.3">3,2</text>
<text x="174.5" y="182.6" transform="rotate(-43 174.5 182.6)">R 1</text>
<text x="202.1" y="191.4" transform="rotate(-35 202.1 191.4)">57</text>
<text x="30" y="214.8" transform="rotate(-90 30 214.8)">8,5</text>
<text x="205.8" y="211.8">R 6,44</text>
<text x="54.9" y="244.4">3,2</text>
<text x="112.2" y="244.3">20,2</text>
<text x="177.5" y="244.7" transform="rotate(47 177.5 244.7)">R 1</text>
<text x="111.2" y="273.8">20,1</text>
<text x="49.9" y="313.3" transform="rotate(-90 49.9 313.3)">4</text>
<text x="177.3" y="314.7" transform="rotate(-90 177.3 314.7)">8,5</text>
<text x="67.9" y="328.5">2,5</text>
<text x="80.5" y="353.7">2</text>
<text x="90.6" y="353.7">2,6</text>
<text x="101.4" y="353.7">1</text>
<text x="132.8" y="353.7">12</text>
</g>
<g font-size="5.4" fill="#008080">
<text x="271.3" y="50.4">O 4</text>
<text x="221" y="71.2" transform="rotate(41 221 71.2)">O 1,</text>
<text x="382.1" y="77.3" transform="rotate(-40 382.1 77.3)">O 1,</text>
<text x="195.5" y="196.1" transform="rotate(-35 195.5 196.1)">O 1,</text>
</g>
<g font-size="4.9">
<text x="507.9" y="14.7">REVISION HISTORY</text>
<text x="459.3" y="21">REV</text>
<text x="492.7" y="21">DESCRIPTION</text>
<text x="544" y="21">DATE</text>
<text x="564.3" y="21">APPROVED</text>
<text x="469.1" y="363.6">NAME</text>
<text x="490.1" y="363.6">DATE</text>
<text x="442.7" y="369.3">DRAWN</text>
<text x="442.7" y="375">CHECKED</text>
<text x="442.7" y="380.7">ENG APPR</text>
<text x="442.7" y="386.4">MGR APPR</text>
<text x="451.9" y="392.9">UNLESS OTHERWISE SPECIFIED</text>
<text x="449.9" y="397.9">DIMENSIONS ARE IN MILLIMETERS</text>
<text x="455.7" y="407.8">2 PL ±X.XX 3 PL ±X.XXX</text>
<text x="463.5" y="402.9">ANGLES ±X.X°</text>
<text x="506.2" y="408.3">SCALE:</text>
<text x="528.4" y="408.3">WEIGHT:</text>
</g>
<g font-size="4.9" fill="#008080">
<text x="464.9" y="369.3">shado</text>
<text x="483.9" y="369.3">01/05/24</text>
<text x="506.2" y="402">FILE NAME: HD1370A.dft</text>
<text x="553.8" y="408.4">SHEET 1 OF 1</text>
</g>
<text font-size="4.8" x="507.7" y="395.3">A2</text>
<g font-size="4.1">
<text x="505.9" y="378.3">TITLE</text>
<text x="506.9" y="391.1">SIZE</text>
<text x="515.4" y="391.1">DWG NO</text>
<text x="577" y="391.1">REV</text>
</g>
</svg>
